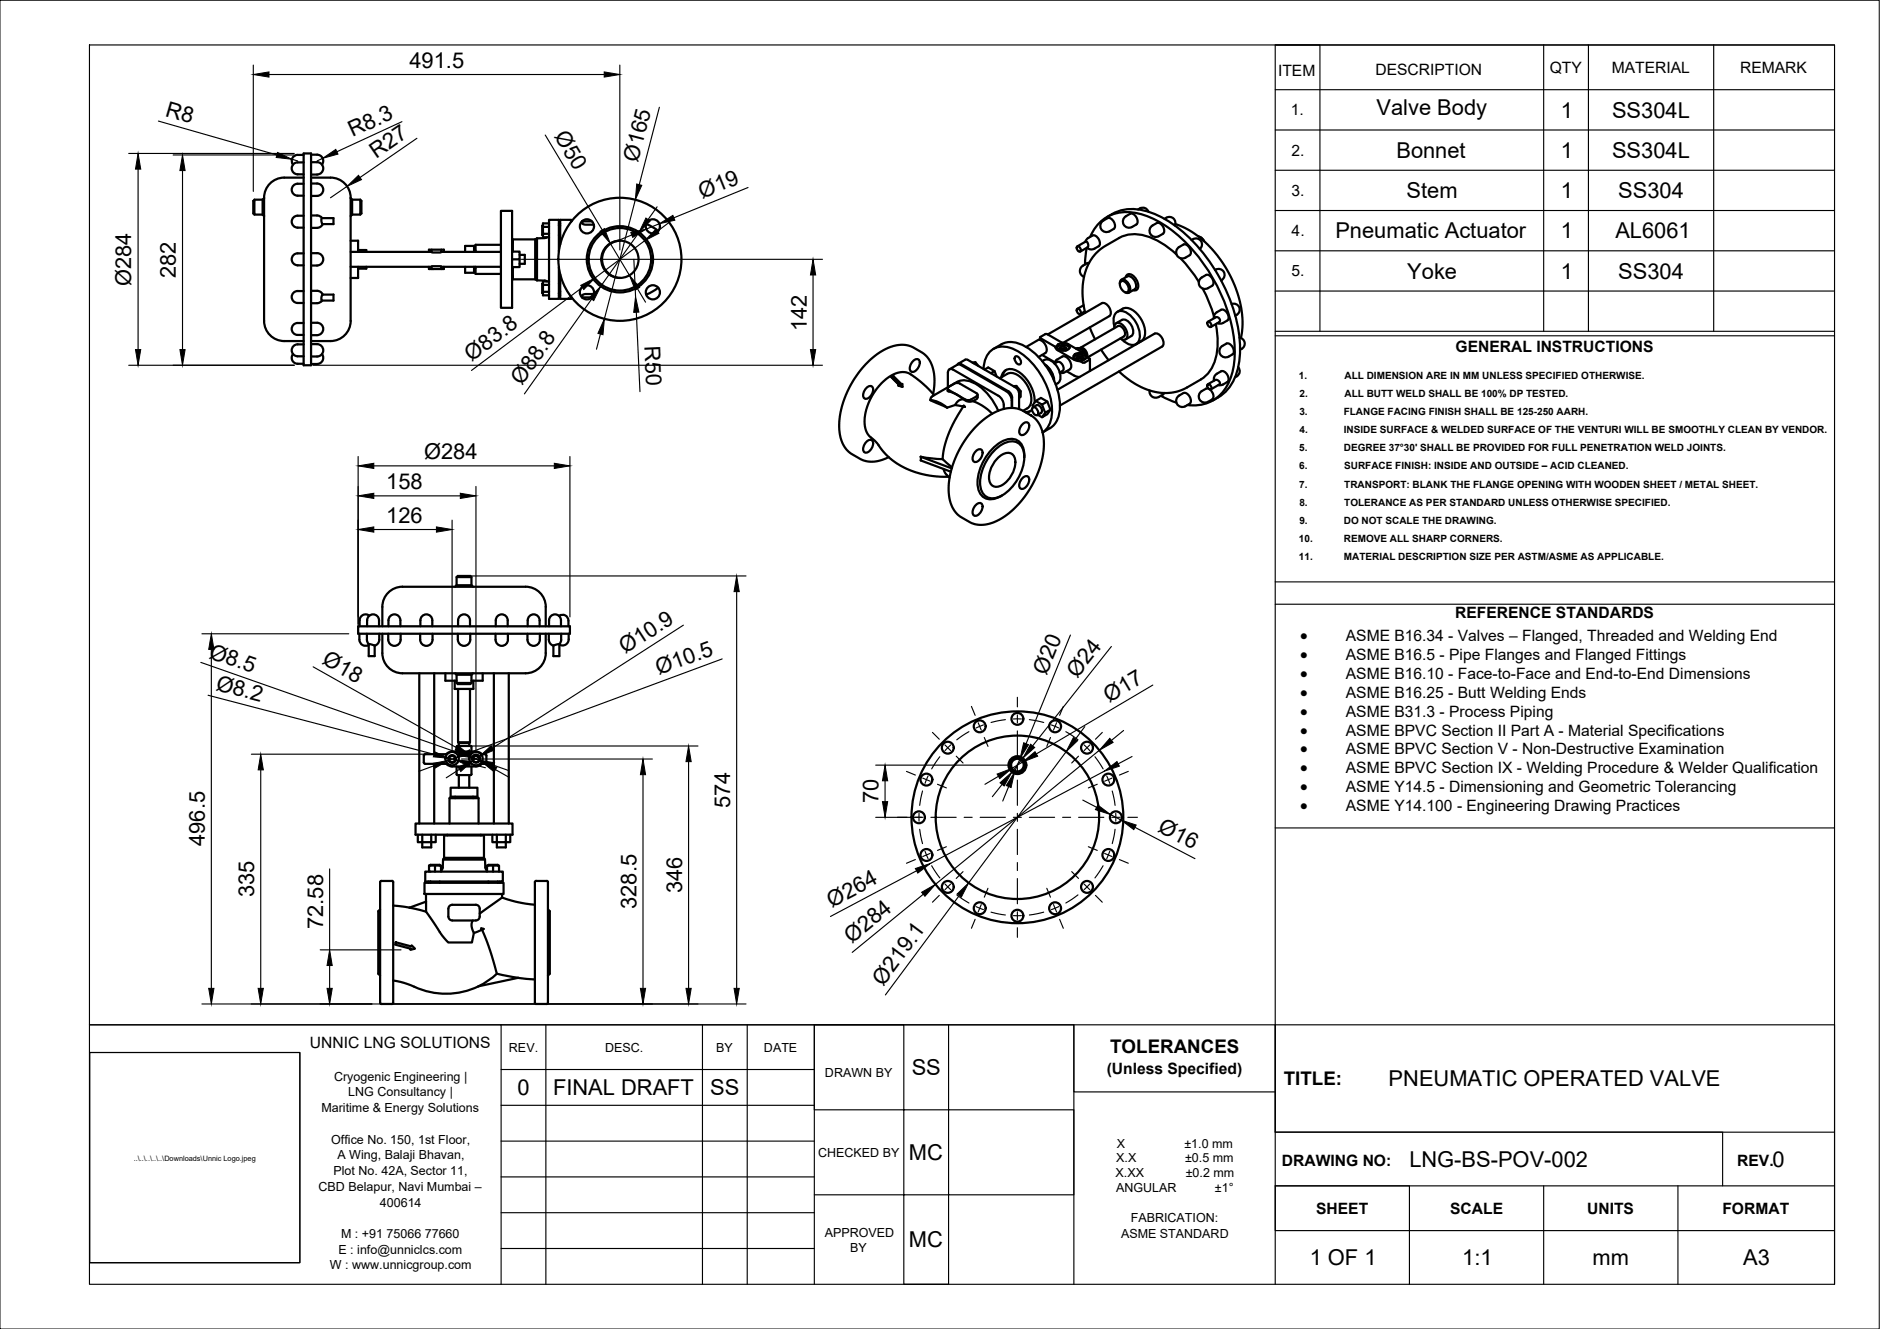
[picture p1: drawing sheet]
<svg xmlns="http://www.w3.org/2000/svg" width="420mm" height="297mm" viewBox="0 0 420 297" stroke-linecap="round" stroke-linejoin="round" font-family="sans-serif">
<!-- layer: Visible -->
<g fill="none" stroke="#000" stroke-width=".5">
<path d="M63.5 39.7h4.4M63.5 39.7a4.9 4.9 0 0 0-4.5 5.8v25.2a4.8 4.8 0 0 0 4.5 5.5h4.4M66.5 36.3h1.4M66.5 36.3a1.34 1.34 0 0 0-1.3 1.3 1.34 1.34 0 0 0 1.3 1.4h1.4M67.9 34.3h1.6v47.3h-1.6zM67.9 34.6a2.31 2.31 0 0 0-2.4 .5 1.34 1.34 0 0 0 0 1.7M69.5 34.6a2.4 2.4 0 0 1 2.4 .4 1.38 1.38 0 0 1 .1 1.8M69.5 36.3l1.4-.1a1.38 1.38 0 0 1 1.3 1.4 1.38 1.38 0 0 1-1.3 1.4h-1.4M69.5 39.7h4.4M73.9 39.7a4.5 4.5 0 0 1 4.5 4.5M56.9 44.9h-.3v2.8h.3M58.7 44.6h-1.8v3.4h1.8"/>
<path d="M58.7 44.6v3.4M58.7 48l.3 .3M59 44.3l-.3 .3M66.5 56.6h1.4M66.5 56.6a1.34 1.34 0 0 0-1.3 1.4 1.34 1.34 0 0 0 1.3 1.3h1.4M67.9 41.1h-1.4a1.34 1.34 0 0 0-1.3 1.3 1.34 1.34 0 0 0 1.3 1.3h1.4M67.9 48.2h-1.4a1.34 1.34 0 0 0-1.3 1.3 1.34 1.34 0 0 0 1.3 1.4h1.4M69.5 41h1.4a1.38 1.38 0 0 1 1.3 1.4 1.38 1.38 0 0 1-1.3 1.4h-1.4M69.5 48.2a2.58 2.58 0 0 1 2.3 .3l.2 .2M69.5 56.6h1.4a1.38 1.38 0 0 1 1.3 1.4 1.38 1.38 0 0 1-1.3 1.3h-1.4M69.5 50.9h1.4M71.9 48.8h2.6v1.3h-2.4l-.3-.7z"/>
<path d="M72.1 50.1a1.38 1.38 0 0 1-1.2 .8M78.4 44.2v27.5M78.4 53.8h1.6v2.5M78.4 44.3l.3 .3M78.4 59.6h18M78.4 56.3h18M78.7 44.6v3.4M78.7 44.6h1.8v3.4h-1.8l-.3 .3M80 59.6v2.5h-1.6M80 55.9h1.9v.4M80.5 44.9h.3v2.8h-.3M81.9 59.6v.4h-1.9"/>
<path d="M95.9 59.6v.5h3.3v-.5M95.9 56.3v-.5h.5v.5M96.4 59.6h2.2M96.4 56.3h2.2M96.4 55.8h2.8v.5M96.4 59.6v.5M98.6 55.8v.5M98.6 59.6v.5M98.6 59.6h13.4M98.6 56.3h13.4M103.9 59.6v1.4h2v-1.4M103.9 56.3v-1.3h2v1.3"/>
<path d="M105.9 60h.4M105.9 56h.4M106.3 59.6v1.6h5.7M112 54.7h-5.7v1.6M112 47.1h2.4v21.7h-2.4zM114.4 56.2h1.7v1.8h-1.7M114.4 54.2h.2M114.6 59.7v2.7h5M116.1 57h1.2v2h-1.2M116.1 58v1.7h-1.7M119.6 53.5v8.9M119.6 53.5h-5v2.7"/>
<path d="M120 53.3v9.4M120 53.3l-.4 .2M121.3 50.4a.61 .61 0 0 0-.1 .9v.4a.63 .63 0 0 0 .1 .8M121.3 52.3h1.4M121.3 50.7h1.4M121.7 53.2l-1.7 .1M122.3 53l-.6 .2M122.7 49.9h-1.4v3.1h1.4M124.9 56.2v-7.1h-2.2v17.7h2.2v-7.1M124.9 50h.3M124.9 50.4h.3M124.9 52.5h.3"/>
<path d="M127.7 49.5v-.4h-2.5v5.5M127.7 49.5h.1M130.1 49.5h.1M132.3 49.5h-2.2v.4l.7 .3h1.9M138.6 53.8a4.2 4.2 0 0 0-4 4.2 4.2 4.2 0 0 0 4 4.1M144.4 50.1l1.4 .6 1.3 .9M240.7 55.1a.68 .68 0 0 1 .7 .4 .68 .68 0 0 1-.1 .8l-.5-.5zM240.8 55.1l1.9-1.1 .3 .1 .2 .7-.1 .4-1.7 1M242.6 54l.1-.2a2.54 2.54 0 0 1 1.5-1.2 1.59 1.59 0 0 1 1.3 2.4 2.05 2.05 0 0 1-2.3 .6l-.3-.2M242.9 55.4l-.4 3.7M243.4 58.8a2.46 2.46 0 0 0-2 1.5 1.38 1.38 0 0 0 .9 1.6M243.7 52.9a8.7 8.7 0 0 1 10.3-5.3 23.6 23.6 0 0 1 12.4 8 37.5 37.5 0 0 1 9.6 22.4 13.3 13.3 0 0 1-3.6 10.5 8.6 8.6 0 0 1-7 2"/>
<path d="M246.6 49.3a1.39 1.39 0 0 0-.5 1.9 1.39 1.39 0 0 0 1.9 .5l.9-.5a1.59 1.59 0 0 0-1.4-2.4l-.9 .5M247.4 48.5a10.3 10.3 0 0 1 10.2-.9 30.9 30.9 0 0 1 14.6 13.9 32.7 32.7 0 0 1 4.9 18.1 11.1 11.1 0 0 1-4.9 9.2M253 50.7a1.38 1.38 0 0 1-1.9-.5 1.38 1.38 0 0 1 .5-1.9l1-.5a1.59 1.59 0 0 1 1.4 2.4l-1 .5M254.3 46.8a1.41 1.41 0 0 1 2.4 .5M257.2 50.7a1.89 1.89 0 0 1 1.9-.9 1.68 1.68 0 0 1 .8 2.4 1.92 1.92 0 0 1-2.5 .4 1.38 1.38 0 0 1-.2-1.9zM260.2 48.9a1.39 1.39 0 0 1 1.8-.2 1.39 1.39 0 0 1 .6 1.7M262.7 50.1l3 1.3 2.9 2.1 2.9 2.9 2.6 3.7 2 4.2 1.2 3.9 .4 3.6-.4 3.8M262.9 56.9a14.6 14.6 0 0 0-10-4.5 11.1 11.1 0 0 0-5.9 2.6 11.9 11.9 0 0 0-5 11.8l.5 3.1M263.8 57.7a29.7 29.7 0 0 1 4.1 5.3M265.9 57a1.59 1.59 0 0 0-1.4-2.3 1.91 1.91 0 0 0-1.6 2 1.38 1.38 0 0 0 2 .9l1-.5M266.3 53.7a1.36 1.36 0 0 1 2 0 1.36 1.36 0 0 1-.2 2M267.8 52.8a1.98 1.98 0 0 1 1.2 1"/>
<path d="M268.3 53l.8 1M65.5 79.1a1.34 1.34 0 0 0-.2 1.4 1.34 1.34 0 0 0 1.2 .8h1.4M66.5 77h1.4M66.5 77a1.34 1.34 0 0 0-1.3 1.3 1.34 1.34 0 0 0 1.3 1.3h1.4M67.9 65.1l-1.4-.1a1.34 1.34 0 0 0-1.3 1.4 1.34 1.34 0 0 0 1.3 1.3h1.4M67.9 72.2h-1.4a1.34 1.34 0 0 0-1.3 1.3 1.34 1.34 0 0 0 1.3 1.4h1.4M69.5 65a2.34 2.34 0 0 1 2.4 .5l.2 .3M69.5 72.1h1.4a1.38 1.38 0 0 1 1.3 1.4 1.38 1.38 0 0 1-1.3 1.4h-1.4M69.5 76.9h1.4a1.38 1.38 0 0 1 1.3 1.4 1.38 1.38 0 0 1-1.3 1.4h-1.4M72 79.1a1.38 1.38 0 0 1 .1 1.5 1.38 1.38 0 0 1-1.2 .8h-1.4M72 67.2l-.2 .2a2.62 2.62 0 0 1-2.3 .4M72 65.9l2.5-.1v1.4h-2.6l-.1-.7z"/>
<path d="M78.4 71.7a4.5 4.5 0 0 1-4.5 4.5h-4.4M114.4 61.7h.2M119.6 62.4l.4 .3M120 62.7h1.7l.6 .2M121.3 63.4a.63 .63 0 0 0-.1 .8v.5a.61 .61 0 0 0 .1 .8M121.3 65.2h1.4M121.3 63.7h1.4M122.7 62.9h-1.4v3.1h1.4M124.9 66h.3M124.9 63.4h.3M124.9 65.5h.3M125.2 61.3v5.5h2.5v-.4"/>
<path d="M127.7 66.5h.1M130.1 66.5h.1M130.1 66.5h2.2M132.7 65.7l-2.2 .1-.4 .2v.5M147.1 64.3l-1.3 .9-1.4 .6M222 78a6.1 6.1 0 0 1 8.2 .1 16.6 16.6 0 0 1 6.6 13.7 5.4 5.4 0 0 1-3.8 4.9M227 79.7a1.18 1.18 0 0 1 1 1.7 1.18 1.18 0 0 1-1-1.7zM232.4 75.4l.1 .6a2.27 2.27 0 0 1 1.3 2.7l-1.7 1.1M232.4 75.8l-3.1 1.8M232.9 79.3l2.9 1.7M234.2 74.8l12.1-7a2 2 0 0 1 1.8 2.6l-10.5 6.2 1.1 .3M236.1 77.8a1.94 1.94 0 0 1 3 0"/>
<path d="M236.3 77.2a1.95 1.95 0 0 1 2.8 .2 1.29 1.29 0 0 1-1.7 1 1.14 1.14 0 0 1-1.3-1zM236.7 78.2l.8-.3 .8 .3M236.8 78.3l-.1-.2a.91 .91 0 0 1 .8-.6 .91 .91 0 0 1 .9 .5l-.3 .4M236.9 78.3l.6-.3 .7 .3M237.3 76.6h.2M238.7 76.9l3.8 2.2 .5 .7M239.9 79.9a1.94 1.94 0 0 1 2.9 0M240 79.3a1.95 1.95 0 0 1 2.8 .3 1.29 1.29 0 0 1-1.7 1 1.14 1.14 0 0 1-1.2-1zM240.5 77.9l.5-.1 .5 .2 .9 1M240.7 69.1a.68 .68 0 0 1 .7 .3 .68 .68 0 0 1-.1 .8l-.5-.4zM241.3 77.9a1.17 1.17 0 0 1 1.6 .9l.2 1.1M241.4 77.9a1.42 1.42 0 0 1 1.4 1.4"/>
<path d="M242.2 68.2l-1.4 .8M242.4 69.6l-1 .6M243.5 73.2l1.2 2.6M246.1 78.1l1.7 2.4M249 73.4a1.01 1.01 0 0 1 .7-1.3 1.01 1.01 0 0 1 1.2 .6 2.44 2.44 0 0 1 .7 3.1 1.05 1.05 0 0 1-1.2-.1M249.1 72.9a2.75 2.75 0 0 1 .6-3.2 2.86 2.86 0 0 1 3.2 1.1 5.6 5.6 0 0 1 1.6 5.3 1.72 1.72 0 0 1-2.6 .6l-1.2-.8M249.5 72.2l1.3-.7a2.32 2.32 0 0 1 2.4 2.2 1.28 1.28 0 0 1-.4 1.4l-1.3 .8M249.8 72.9l-8.4 4.9M249.8 72.9a1.55 1.55 0 0 1 1.4 2.3l-8.1 4.7 .5 .4-1.3 .8-2.2-.7-3.7-2.1-.6-.9-3.4-2 1.5-.8 3.4 2M250.3 63.4a.8 .8 0 0 1 .5-.9 .8 .8 0 0 1 1 .4 1.92 1.92 0 0 1 .5 2.5l-.6 .1-.3-.2M250.5 62.9a1.22 1.22 0 0 1 1.6 1 .86 .86 0 0 1 .2 .9 .86 .86 0 0 1-.7 .6 1.83 1.83 0 0 1-1.1-2.5zM250.6 62.9a1.46 1.46 0 0 1 1.8 1.5 .78 .78 0 0 1-.4 .9"/>
<path d="M250.6 62.5l1.3-.7a2 2 0 0 1 1.9 2.6l-1.5 1M250.9 69l-1.2 .7M250.9 69a2.82 2.82 0 0 1 3.2 1.1 5.6 5.6 0 0 1 1.6 5.4l-.6 .7-1.2 .7M251.6 62a.98 .98 0 0 1 .8-.8 .98 .98 0 0 1 1 .6l.8 1.1a1.27 1.27 0 0 1-.6 2h-.3M268.3 62.3l1.2-.8a1.59 1.59 0 0 1 1.4 2.4 1.91 1.91 0 0 1-2.5 .3 1.38 1.38 0 0 1-.1-1.9zM268.8 64.5a29.7 29.7 0 0 1 2.5 6.2M269.9 72a.68 .68 0 0 1 .7 .3 .68 .68 0 0 1-.1 .8l-.6-.4zM269.9 71.9l1.8-1h.5a.63 .63 0 0 1 .2 1.1l-1.8 1.1M271.5 60.4a1.34 1.34 0 0 1 2 .4 1.34 1.34 0 0 1-.6 1.9M271.7 72.4a14.1 14.1 0 0 1-1.3 10.5 11.4 11.4 0 0 1-5.1 3.7 11.9 11.9 0 0 1-12.7-1.5l-2.5-2.1M272.9 69.2a1.94 1.94 0 0 0-1.6 1.9M272.9 69.2a1.59 1.59 0 0 1 1.4 2.4 2.15 2.15 0 0 1-2.2 .6"/>
<path d="M274.1 76.8a1.86 1.86 0 0 0-1.6 2 1.38 1.38 0 0 0 2.1 .9M274.1 76.8a1.59 1.59 0 0 1 1.4 2.4l-.9 .5M275.2 68a1.36 1.36 0 0 1 1.8 .8 1.36 1.36 0 0 1-.9 1.8M277 75.5a1.38 1.38 0 0 1 1.2 1.3 1.38 1.38 0 0 1-1.1 1.4M193.7 98.7a.82 .82 0 0 1 1.4 0 2.06 2.06 0 0 1-1.7 2.5 1.37 1.37 0 0 1 0-2.1zM193.7 86.7a.82 .82 0 0 1 1.4 0 2.06 2.06 0 0 1-1.7 2.4 1.37 1.37 0 0 1 0-2.1zM199.2 84.2l1.7 1.8M199.2 84.2l.5-.1 1.8 1.8 .2-.1v.6l-.9-.3 .2-.1zM200.8 86.1l.9 .3M204.1 80.7a.82 .82 0 0 1 1.4 0 2.06 2.06 0 0 1-1.7 2.4 1.37 1.37 0 0 1 0-2.1zM207.9 89.4l1.6 .4 2.2 1.3M208.5 88l.3-3.4-.1-1.7-.4-1.3-.7-1.3-.7-.9-2.7-1.7a7.3 7.3 0 0 0-7.5 1l-.2 .1a21.1 21.1 0 0 0-8.9 17.4 6.5 6.5 0 0 0 2.9 5.3l1.7 1a6.7 6.7 0 0 0 6.4-.3"/>
<path d="M208.8 88.3a15.9 15.9 0 0 0-6.4-5.1h-1.2l-.9 .2-2.3 1.4-2.3 2.4-1 1.5-.7 1.6-.7 3-.1 1.2 .2 1.4 .7 1.4 2.1 1.9a17.2 17.2 0 0 0 14.2 7.4h1.6M211.8 86.8v.5l.2 .2a7.4 7.4 0 0 1 3.3 1.7M211.8 83.3v3.3M211.9 83.3a.72 .72 0 0 1 .3-.8 .72 .72 0 0 1 .8 .1l10.1 5.9M212.2 82.5l1.8-1h.5l10.4 6a3.4 3.4 0 0 1 1.2 3.7M213.3 85.7l-1.4 .9v.4l4.2 2.4a2.47 2.47 0 0 0 2.1-.8l.3-.4-.3-.3-3.7-2.2M213.3 85.7l.6-.1 .6 .1M213.5 90.5l-1.8 .6M213.8 85.4a4.6 4.6 0 0 1 4.9 .8 13.3 13.3 0 0 1 4.4 5.6M213.8 85.4l-5.4 3.1-.5 .8a1.44 1.44 0 0 0 1.2 .7l2.6 1.1M214 81.5a.49 .49 0 0 1 .8-.2l10.6 6.2 .5 .4 .3 1M214.2 81.3l1.5-.9h.4l10.8 6.2 .5 .4 .3 .7 .1 3.7"/>
<path d="M217.3 81h.7l.7 .8M218 81l-.4 .2M218.2 95.3a11 11 0 0 1 8.7-4.1l1.2 .4 2.3 1.2a7.6 7.6 0 0 1 2.9 7.6l-.6 2.9-1 3.1-1.6 2.9-1.9 2.7a12.6 12.6 0 0 1-9.2 5.3l-1.8-.4-2.3-1.2a7.2 7.2 0 0 1-2.9-7l.6-3.5 1.2-3.4 1.7-3.2zM218.5 88.2l-.1 .9-.9 .6M219.8 82.5a4.8 4.8 0 0 1 3.2-4.9 8.2 8.2 0 0 1 7.1 2.9 16.1 16.1 0 0 1 4.9 12.7 4.9 4.9 0 0 1-2 3.4M220 82.6l.9-.5 1.4 .8-.8 .5M221.7 92.5l-1-1-1.6-1.1a2.87 2.87 0 0 0-2.6-.6l-1.2-.6-.4 .1-.8 .3-.6 .9 1.8 .4 .1-.2 .3 .2h-.4l-.1 .1-1.9 3.1-1 2.1-1.1 3.1-.5 3.3M222.3 82.9l.4 1.3M223.2 88.5a2.87 2.87 0 0 1 1.1 2.9M223.4 84.5l1.7-.9a3 3 0 0 1 3.4 1.1 6 6 0 0 1 1.8 5.8l-.7 .8-1 .5M223.8 84.3a2.16 2.16 0 0 1 3.5-1.4 8.2 8.2 0 0 1 3.9 7.1M224.9 82.7l-.7 .7-.2 .8"/>
<path d="M226.2 88.9v2.3M226.5 86.3h.7l.9 1.1v1.3l-.3 .2M227.2 86.3l-.4 .2M228.1 87.4l-.4 .3M228.5 94.8a.82 .82 0 0 1 1.5 0 2.06 2.06 0 0 1-1.8 2.4 1.37 1.37 0 0 1 0-2zM230.2 91.9l-1.1 .2M230.6 91.5l-.5 .5-.8 .2M230.8 91l.9-.4a1.16 1.16 0 0 1 1 1.7l-.9 .5M230.8 91a1.16 1.16 0 0 1 1 1.8 1.16 1.16 0 0 1-1-1.8zM231.5 89.6l1.4 .8 1.2-.6-1.5-.9-1.1 .7-.7 1 .1 .4M231.9 92.7l1 .6M232.9 80.7a1.84 1.84 0 0 1 2.7 .4 3.8 3.8 0 0 1 1.1 4.3l-.8 .5"/>
<path d="M233.5 81.4a4.7 4.7 0 0 1 2.1 3.7M233.6 81.6l1.3 1.5 .6 1.8M234.1 89.8l.7 1.8-1.2 .7-.7-1.9M234.8 91.6l-.7 1-1.2 .7 .7-1M235.7 81.3l.6-.4a1.35 1.35 0 0 1 1.2 2l-.7 .4M235.8 81.2l.2-.7 1.4-.8a1.98 1.98 0 0 1 1.9 2.6l-1.6 1-.7-.1M236.3 87.1l21.7-12.5a2 2 0 0 1 1.9 2.6l-23 13.4M238.4 83l2 1.1 .9 .2M240.5 80.3l.9-.3 .8 .3M240.6 80.5l.5-.3a.79 .79 0 0 1 .9 .3l.3-.4a1.04 1.04 0 0 0-1.8 0l.2 .4M243.6 80.3v2.6M256.9 87.3a1.39 1.39 0 0 0 .6 1.3 1.39 1.39 0 0 0 1.5 .1l.9-.5 .3-.4"/>
<path d="M259.4 88.4l3.5 1.6M265.9 90.2a1.59 1.59 0 0 0-1.4-2.3 1.91 1.91 0 0 0-1.6 2 1.38 1.38 0 0 0 2 .9l1-.5M268.6 87.4a1.38 1.38 0 0 0-.5 1.9 1.38 1.38 0 0 0 1.9 .5M269.9 85.9a.68 .68 0 0 1 .7 .4 .68 .68 0 0 1-.1 .8l-.6-.4zM269.9 85.9l1.7-1 .8 .3a.49 .49 0 0 1 .1 .7l-1.9 1.1M270.1 86.9h-.6l-.9 .5M270.4 87.1a1.58 1.58 0 0 1 .5 2.2l-.9 .5M272.2 88.8l-1.1 .7M272.9 83a2.05 2.05 0 0 0-1.6 1.7v.4M272.9 83a1.59 1.59 0 0 1 1.4 2.4 2.57 2.57 0 0 1-1.7 .7h-.3M276.4 84.1l-.4 .2M276.7 82.1a1.34 1.34 0 0 1-.3 2"/>
<path d="M205.8 102.1v.8l6.7 2.5M205.8 102.1l6.9 2.6M205.8 102.1l4.9 .5 2.1 1.9M210.9 104.8l.4 1 .9 1M218.1 112.8a.82 .82 0 0 1 1.4 0 2.06 2.06 0 0 1-1.7 2.5 1.37 1.37 0 0 1 0-2.1zM218.1 100.8a.82 .82 0 0 1 1.4 0 2.06 2.06 0 0 1-1.7 2.5 1.37 1.37 0 0 1 0-2.1zM222.4 100.5a4.8 4.8 0 0 1 4.8-1.7 3.7 3.7 0 0 1 1.7 4.3 10.6 10.6 0 0 1-5.8 8 2.75 2.75 0 0 1-4-2.3 10.3 10.3 0 0 1 3.3-8.3zM222.8 102.5a2.64 2.64 0 0 1 3.5-.9 3.6 3.6 0 0 1 .1 3.9 5.3 5.3 0 0 1-3.7 3.3 2.02 2.02 0 0 1-1.6-2.8 6.8 6.8 0 0 1 1.7-3.5zM228.5 106.8a.82 .82 0 0 1 1.5 0 2.06 2.06 0 0 1-1.8 2.5 1.37 1.37 0 0 1 0-2.1zM228.9 102.2a3.7 3.7 0 0 0-2.1-4 5.7 5.7 0 0 0-5.3 2.4 10.3 10.3 0 0 0-2.8 9 2.84 2.84 0 0 0 4.1 1.7l1.2-.6M80 140h47.4v1.6h-47.4zM80.4 138.6v1.4"/>
<path d="M82 138.6v1.4M82.1 138.6a1.33 1.33 0 0 1 1.3-1.3 1.33 1.33 0 0 1 1.3 1.3M82.5 137.6a1.33 1.33 0 0 0-1.4-.2 1.33 1.33 0 0 0-.7 1.2M84.7 138.6v1.4M85.4 140v-4.4a4.9 4.9 0 0 1 5.8-4.5h25.3a4.8 4.8 0 0 1 5.5 4.5v4.4M86.8 138.6v1.4M86.8 138.6a1.33 1.33 0 0 1 1.4-1.3 1.33 1.33 0 0 1 1.3 1.3M89.5 138.6v1.4M93.9 138.6v1.4M94 138.6a1.33 1.33 0 0 1 1.3-1.3 1.33 1.33 0 0 1 1.3 1.3M96.6 138.6v1.4M102 130.8v-1.8h3.4v1.8"/>
<path d="M102 130.8h3.4M102 130.8l-.3 .3M102.3 129v-.3h2.8v.3M102.4 138.6v1.4M102.4 138.6a1.33 1.33 0 0 1 1.3-1.3 1.33 1.33 0 0 1 1.3 1.3M105 138.6v1.4M105.4 130.8l.3 .3M110.8 138.6v1.4M110.8 138.6a1.33 1.33 0 0 1 1.3-1.3 1.33 1.33 0 0 1 1.4 1.3M113.5 138.6v1.4M117.9 138.6v1.4M117.9 138.6a1.33 1.33 0 0 1 1.4-1.3 1.33 1.33 0 0 1 1.3 1.3"/>
<path d="M120.6 138.6v1.4M122.7 138.6v1.4M122.7 138.6a1.33 1.33 0 0 1 1.3-1.3 1.33 1.33 0 0 1 1.4 1.3M124.9 137.7a1.33 1.33 0 0 1 1.4-.2 1.33 1.33 0 0 1 .7 1.2v1.3M125.4 138.6v1.4M80.3 141.6a2.49 2.49 0 0 0 .4 2.3 1.38 1.38 0 0 0 1.7 .3M82 141.6a2.86 2.86 0 0 0 .2 2.1l.2 .3M82.4 144l1.3 .3M82.4 144v2.6h1.3v-2.3M84.8 141.6a2.46 2.46 0 0 1-.4 2.3l-.7 .4M85.4 141.6v4.4a4.9 4.9 0 0 0 5.8 4.5h25.3a4.8 4.8 0 0 0 5.5-4.5v-4.4M86.8 141.6v1.4a1.38 1.38 0 0 0 1.4 1.4 1.38 1.38 0 0 0 1.3-1.4v-1.4"/>
<path d="M93.7 150.5v33.6M93.9 141.6v1.4a1.38 1.38 0 0 0 1.4 1.4 1.38 1.38 0 0 0 1.4-1.4v-1.4M97 150.5v18.1M99.5 150.5v1.6h2.5M101.6 152.1v1.9h4.2v-1.9M101.7 150.5l.3 .3v1.9h3.4v-1.9M102 150.8h3.4M102.3 152.7v.2h2.8v-.2M102.3 141.6v1.4M102.4 154v11.9l.1 .2M105 154v11.9M105.1 141.6v1.4a1.38 1.38 0 0 1-1.4 1.4 1.38 1.38 0 0 1-1.4-1.4"/>
<path d="M105.7 150.5l-.3 .3M107.9 150.5v1.6h-2.5M110.4 150.5v33.6M110.7 141.6l.1 1.4a1.38 1.38 0 0 0 1.3 1.4 1.38 1.38 0 0 0 1.4-1.4v-1.4M113.7 150.5v33.6M117.9 141.6v1.4a1.38 1.38 0 0 0 1.4 1.4 1.38 1.38 0 0 0 1.3-1.4v-1.4M122.7 141.6a2.49 2.49 0 0 0 .4 2.3l.6 .4M123.7 144.3l1.3-.3v2.6h-1.3zM125.4 141.6a2.81 2.81 0 0 1-.2 2.1l-.2 .3M127.1 141.6a2.16 2.16 0 0 1-.7 2.5 1.38 1.38 0 0 1-1.4 0M97 170.7v13.4M99.9 168.5l.5-.4 .6-.1h5.7l1 .5 1 .2v1.7l-.2 .3-.8 .1-.7 .4-.6 .1h-5.4l-.6-.1-.5-.4"/>
<path d="M99.9 168.5l-4.9 .1-.3 .3v1.5l.2 .3 5 .1M100.7 176.1h6v2h-6zM101.7 178.1v.3M102 166.9v1.1M102 171.3v1.8M102.1 173.1l.1 .1M102.2 166.7h3l.2 .2v1.1M102.2 173.2h3M102.2 166.7l-.1 .2M102.4 165.9h2.6M102.5 166.1h2.4M102.5 166.1v.6"/>
<path d="M102.5 173.2v2.9M104.9 173.2v2.9M105 165.9l-.1 .2v.6M105.4 171.3v1.8M105.4 173.1l-.2 .1M105.7 178.1v.3M85 197.1v27.1M85 197.1l.2-.2h2.4a1.66 1.66 0 0 1 .3 1.6v24.9a.86 .86 0 0 1-.3 1h-2.4l-.2-.3M92.9 184.1h21.6v2.5h-21.6zM93.4 186.6v1.6h1v-1.6M94.9 197.3h17.6v2.5h-17.6zM95 194.8h17.4v2.2h-17.4z"/>
<path d="M95.2 199.8v4M95.7 197v.3M95.9 194.8v-1.3h2.7v1.3M96.2 193.5v-.2h2.1v.2M96.2 197v.3M96.4 186.6v1.6h-2v1.2h2v-1.2h1v-1.6M97.2 193.5v1.3M98.3 197v.3M99 193.8l-.4 .8M99 192.1h9.4M99 192.1v1.8M99.3 191.7h8.9"/>
<path d="M99.3 191.7v-5h8.9v5M99.3 191.7l-.3 .4M100 186.6v.1M100.5 184.1v-5.7h6.5v5.7M107.5 186.6v.1M108.2 191.7l.2 .4M108.4 192.1l.1 1.8M108.5 193.8l.4 .8M108.8 194.8v-1.3h2.7v1.3M109.1 193.5v-.2h2.1v.2M109.1 197v.3M110 186.6v1.6h1v-1.6"/>
<path d="M110.2 193.5v1.3M111.2 197v.3M111.7 197v.3M112.2 199.8v.8l1 .4 3.1 .8 3.2 .4M113 186.6v1.6h-2v1.2h2v-1.2h1v-1.6M119.6 197l2.6-.1a1.66 1.66 0 0 1 .3 1.6v24.9a.85 .85 0 0 1-.3 1h-2.4a1.57 1.57 0 0 1-.3-1.6zM85 203.2l-.5 .5v13.9l.5 .4M87.9 202.4l3.6 .5M87.9 219.1l3.2 .8a17.9 17.9 0 0 0 13.6 1.4l2.3-.9M88.4 210.6l3.5 .9 .1-.2 .7 .7-1 .3 .1-.2-3.5-1zM91.5 202.9l3.7 .9 3.6 5.2 1.4 1.6h5.3l.4-2M95.2 201.5l-3.7 1.4"/>
<path d="M100.2 203.1v1.8M100.2 204.9a.89 .89 0 0 0 .9 .8h5.2a.89 .89 0 0 0 .9-.8M101.1 202.2h5.2M101.1 202.2a.87 .87 0 0 0-.9 .9M105.7 205.7l-.3 1 .2 1.1a.55 .55 0 0 0 .3 .6 .55 .55 0 0 0 .7-.1l1.1-.5-.1-.3 .5 .1-.4 .2 1.8 4.5 1.5 5.3M106.3 202.2a.87 .87 0 0 1 .9 .9v1.8M112.2 200.6l-5 3.6M115.8 218.6l3.7 .3M122.5 203.2l.4 .5v13.9l-.4 .4M106.9 220.4l2.5-1.4 1.6-1.4 4.8 .9z"/>
<circle cx="131.2" cy="50.6" r="1.58"/>
<circle cx="138.5" cy="58" r="4.2"/>
<circle cx="138.5" cy="58" r="7.4"/>
<circle cx="138.5" cy="58" r="13.8"/>
<circle cx="138.5" cy="58" r="7"/>
<circle cx="145.9" cy="50.6" r="1.58"/>
<circle cx="131.2" cy="65.3" r="1.58"/>
<circle cx="145.9" cy="65.3" r="1.58"/>
<circle cx="101" cy="169.6" r=".87"/>
<circle cx="101" cy="169.6" r=".68"/>
<circle cx="101" cy="169.6" r="1.5"/>
<circle cx="106.4" cy="169.6" r=".9"/>
<circle cx="106.4" cy="169.6" r=".7"/>
<circle cx="106.4" cy="169.6" r="1.5"/>
<circle cx="207" cy="174.2" r="1.33"/>
<circle cx="211.8" cy="167.1" r="1.33"/>
<circle cx="219" cy="162.3" r="1.33"/>
<circle cx="227.4" cy="171" r="2"/>
<circle cx="227.4" cy="160.7" r="1.33"/>
<circle cx="227.4" cy="171" r="1.41"/>
<circle cx="227.4" cy="171" r="1.67"/>
<circle cx="235.8" cy="162.3" r="1.33"/>
<circle cx="242.9" cy="167.1" r="1.33"/>
<circle cx="247.7" cy="174.2" r="1.33"/>
<circle cx="205.4" cy="182.7" r="1.33"/>
<circle cx="207" cy="191.1" r="1.33"/>
<circle cx="211.8" cy="198.2" r="1.33"/>
<circle cx="227.4" cy="182.7" r="18.3"/>
<circle cx="227.4" cy="182.7" r="23.7"/>
<circle cx="242.9" cy="198.2" r="1.33"/>
<circle cx="247.7" cy="191.1" r="1.33"/>
<circle cx="249.4" cy="182.7" r="1.33"/>
<circle cx="219" cy="203" r="1.33"/>
<circle cx="227.4" cy="204.7" r="1.33"/>
<circle cx="235.8" cy="203" r="1.33"/>
</g>
<!-- layer: FD_Dimensions -->
<g fill="none" stroke="#000" stroke-width=".25">
<path d="M56.6 14.5v28.3M60.1 16.7h74.9M138.5 14.5v41.4M28.8 34.3h37M30.9 37.8v40.3M35.4 27.1l26.5 7.5M38.7 34.6h27.1M40.8 38.1v40M65.2 35.6l1.3 .4M72.1 35.4l-1.2 .6M89.8 27.2l-14.5 6.7M93.2 30.9l-12.7 8.8"/>
<path d="M121.9 30.2l12.7 21.2M147.4 24l-4.5 17.3M77.6 41.7l-3.7 2.5M116.5 58h67.3M136.4 54.4l4.3 7.1M141.2 52.5l-3.3 1.3M141.7 58l.3 8.3M142 44.7l-6.9 26.6M142.8 51.9l-8.6 12.1M144.1 53.8l-11.2 8.4M146.9 46.2l-2.1 2.9M147.4 50l-3 1.2"/>
<path d="M149.7 49.6l-2.8 2.1M167.2 41.9l-16.6 6.8M130.1 64.2l-24.7 18.6M132.2 66.9l-15 21.1M134.2 74.7l-.9 3.3M142.2 69.8l.8 17.7M142.5 64.5l1.8 3M181.7 61.5v16.6M28.8 81.6h37M70 81.6h113.8M80 102v37.5M83.5 104.1h40.4"/>
<path d="M83.5 110.8h19.4M83.5 118.3h14M101 116.3v51.3M106.4 108.7v58.9M127.4 102v35.9M104.4 128.7h62.3M152.7 139.7l-42.6 27.5M164.6 132.2v88.7M44.9 148l57.5 20.3M45.1 141.7h32.8M46.5 155.4l50.5 13.2M47.2 145.1v75.8"/>
<path d="M70 149l32 18.1M161.4 147.3l-56.3 20.8M239.2 141.9l-9.9 24.3M248.4 144.5l-17.6 22.2M257.6 153.1l-26 15.4M56.2 168.6h38.7M58.3 172.1v48.8M96.9 171.2l-3.2 1.2M100.4 169.5l1.3 .3M101.9 169.4l-1.7 .6M102.7 172l-3 1.8M103.1 169.6h42.7"/>
<path d="M104.3 166.7h51.7M105.1 168.8l2.6 1.5M105.1 170.7l3.4 .9M105.7 169.4l1.3 .5M107.1 169.1l-1.5 1M110.3 171l3.3 1.2M110.7 172l3.1 1.7M143.7 173.2v47.7M153.9 170.2v50.7M195.7 171h29.6M197.8 174.5v4.7M223.1 173.5l-3 1.8"/>
<path d="M224 175.3l-2.2 2.8M225.4 175.8l-1.3 3.2M228 169.5l-1.3 3.1M228.6 170.3l-2.4 1.4M228.6 169.4l-2.5 3.2M238.3 168l-21.8 29.3M242 178.8l3.1 1.6M242.4 162.4l-2.1 2.8M245.7 167.7l-36.6 30M246.8 172.4l-38.9 20.6M251.1 163.3l-2.7 2.2M253 169.1l-3.1 1.6"/>
<path d="M73.7 194.2v18.1M195.7 182.7h10.3M204.9 194.6l-19.3 10.2M206.3 199.9l-15.8 13M248.2 182.1l2.3 1.2M253.7 184.9l13.4 7M71.6 212.3h18M73.7 215.8v5.1M214.4 200.1l-16.5 22.3M45.1 224.4h40.4M87.3 224.4h79.4"/>
</g>
<g fill="#000" stroke="#000" stroke-width=".22">
<path d="M56.6 16.7l3.5-.6v1.1zM135 16.1l3.5 .6-3.5 .5zM30.9 34.3l.6 3.5h-1.2zM40.8 34.6l.6 3.5h-1.2zM62 34.1l3.2 1.5-3.5-.4zM72.1 35.4l2.9-2 .5 1zM77.6 41.7l2.5-2.5 .7 .9zM134.1 51.7l1-.6 1.3 3.3zM141 52l3.4-.8-3 1.9zM142.3 41.1l1.1 .3-1.4 3.3zM144.4 48.7l.9 .7-2.5 2.5zM146.6 51.2l.7 1-3.2 1.6z"/>
<path d="M147.4 50l3-1.9 .4 1.1zM30.3 78.1h1.2l-.6 3.5zM40.2 78.1h1.2l-.6 3.5zM129.8 63.8l3.1-1.6-2.4 2.5zM134.2 64l-1.5 3.2-.9-.7zM135.1 71.3l-.3 3.5-1.2-.3zM142 66.3l.8 3.5h-1.2zM140.7 61.5l2.3 2.7-1 .6zM181.1 78.1h1.2l-.6 3.5zM181.7 58l.6 3.5h-1.2zM80 104.1l3.5-.6v1.2zM80 110.8l3.5-.6v1.2z"/>
<path d="M80 118.3l3.5-.5v1.1zM97.5 117.8l3.5 .5-3.5 .6zM102.9 110.2l3.5 .6-3.5 .6zM123.9 103.5l3.5 .6-3.5 .6zM164.6 128.7l.6 3.5h-1.1zM47.2 141.7l.6 3.4h-1.2zM58.3 168.6l.6 3.5h-1.2zM96.7 170.6l3.5-.6-3.1 1.7zM97.1 168l3.3 1.5-3.6-.3zM102.3 166.6l2.8 2.2-3.4-1.2zM102.4 171.5l3.2-1.4-2.6 2.3zM102.6 167.7l3.1 1.7-3.5-.6z"/>
<path d="M101.9 169.4l3-1.8 .4 1.1zM101.7 169.8l3.5 .3-.3 1.2zM107.1 169.1l2.7-2.4 .6 1zM107 169.9l3.5 .6-.3 1.1zM107.7 170.3l3.3 1.2-.6 1zM143.7 169.6l.6 3.6h-1.2zM153.9 166.7l.6 3.5h-1.2zM197.2 179.2h1.2l-.6 3.5zM197.8 171l.6 3.5h-1.2zM222.8 173l3.4-1.3-2.8 2.3zM223.5 175l2.6-2.4-1.7 3.1zM226.7 172.6l-.7 3.4-1.1-.4z"/>
<path d="M228.8 166l1.1 .5-1.9 3zM230.3 166.3l.9 .8-2.6 2.3zM228.6 170.3l2.7-2.3 .6 1zM239.9 164.9l.9 .7-2.5 2.4zM245.4 179.9l2.8 2.2-3.4-1.1zM248 165l.8 .9-3.1 1.8zM246.8 172.4l2.8-2.2 .6 1zM204.6 194.1l3.3-1.1-2.8 2.1zM206 199.4l3.1-1.7-2.4 2.6zM213.9 199.8l2.6-2.5-1.6 3.2zM250.5 183.3l3.4 1.1-.5 1zM73.7 212.3l.6 3.5h-1.2z"/>
<path d="M46.6 220.9h1.2l-.6 3.5zM57.7 220.9h1.2l-.6 3.5zM73.1 220.9h1.2l-.6 3.5zM143.1 220.9h1.2l-.6 3.5zM153.3 220.9h1.2l-.6 3.5zM164.1 220.9h1.1l-.6 3.5z"/>
</g>
<!-- layer: Smart Centers -->
<g fill="none" stroke="#000" stroke-width=".25">
<path d="M217.1 157.9l.8 2M227.4 155.8v2.2M227.4 159.8v1.8M237.6 157.9l-.8 2M202.6 172.4l2 .8M206.2 176.8l-.7 3.2M206.2 173.9l1.7 .7M207.4 173.4l-.7 1.7M208.4 163.7l1.5 1.5M209.5 175.3l2 .8M210 169.1l-1.8 2.7M211.2 166.5l1.2 1.3"/>
<path d="M212.5 166.5l-1.3 1.3M213.7 169l1.5 1.5M216.5 163.5l-2.7 1.9M218.6 161.5l.7 1.7M219.8 162l-1.7 .7M220 164.8l.8 2M224.7 160.8l-3.2 .7M226.5 160.7h1.8M227.4 163.4v5.6M227.4 170.8v1.8M227.4 174.4v5.6M230 160.8l3.3 .7"/>
<path d="M234.8 164.8l-.9 2M235 162l1.6 .7M236.1 161.5l-.7 1.7M238.2 163.5l2.7 1.9M241 169l-1.5 1.5M242.3 166.5l1.3 1.3M243.6 166.5l-1.3 1.3M244.7 169.1l1.8 2.7M245.2 175.3l-2 .8M246.3 163.7l-1.5 1.5M247.3 173.4l.7 1.7M248.5 173.9l-1.6 .7"/>
<path d="M248.6 176.8l.6 3.2M252.2 172.4l-2 .8M200.5 182.7h2.2M204.5 182.7h1.8M204.6 192.1l-2 .8M205.4 181.8v1.8M205.5 185.4l.7 3.2M206.7 190.3l.7 1.6M207.9 190.8l-1.7 .6M208 182.7h5.7M208.2 193.5l1.8 2.7M211.2 197.6l1.3 1.2"/>
<path d="M211.5 189.2l-2 .9M212.4 197.6l-1.2 1.3M215.2 194.8l-1.5 1.5M215.5 182.7h1.8M219.1 182.7h5.6M220.8 198.5l-.8 2M226.5 182.7h1.8M227.4 181.8v1.8M227.4 185.4v5.6M227.4 192.8v1.8M227.4 196.4v5.6M230 182.7h5.7"/>
<path d="M233.9 198.5l.9 2M237.5 182.7h1.8M239.5 194.8l1.5 1.5M241.1 182.7h5.6M242.3 197.6l1.3 1.3M243.2 189.2l2 .9M243.6 197.6l-1.3 1.2M246.5 193.5l-1.8 2.7M246.9 190.8l1.6 .6M248 190.3l-.7 1.6M248.5 182.7h1.8M249.2 185.4l-.6 3.2"/>
<path d="M249.4 181.8v1.8M250.2 192.1l2 .8M252.1 182.7h2.1M209.9 200.1l-1.5 1.6M213.8 200l2.7 1.8M217.9 205.5l-.8 2M218.1 202.6l1.7 .7M219.3 202.2l-.7 1.6M221.5 203.9l3.2 .6M226.5 204.6h1.8M227.4 203.8v1.8M227.4 207.4v2.1"/>
<path d="M233.3 203.9l-3.3 .6M235.4 202.2l.7 1.6M236.6 202.6l-1.6 .7M236.8 205.5l.8 2M240.9 200l-2.7 1.8M244.8 200.1l1.5 1.6"/>
</g>
<!-- layer: 0 -->
<path d="M0 .1h420v296.9h-420z" fill="none" stroke="#000" stroke-width=".22"/>
<g fill="none" stroke="#000" stroke-width=".25">
<path d="M20 10.1h390v276.9h-390zM285 10.1h10v63.9M285 10.1h125M285 10.1v219M345 10.1v63.9M355 10.1v63.9M383 10.1v63.9M285 20.1h125M285 29.1h125M285 38.1h125M285 47h125M285 56.1h125"/>
<path d="M285 65.1h125M285 74h125M285 75.1h125M285 130.1h125M285 135.1h125M285 185h125M20 235.2h47v47h-47zM112 229.1h70M112 239h70M122 229.1v57.9M157 229.1v57.9M167 229.1v57.9"/>
<path d="M212 229.1v57.9h-10v-57.9h-20v18.9h58v19h-58M240 229.1v14.9h45M112 247h70M112 255h70M285 253h100v12M410 253h-125v-23.9v57.9M112 263h70M112 271h70M112 279h70M285 265h30v22M285 265v10h125M285 265h125"/>
<path d="M345 265v22M375 265v22M112 287v-57.9h-92h390v57.9M182 287v-57.9h58v57.9"/>
</g>
<g font-size="4.9">
<text x="91.5" y="15.2">491.5</text>
<text x="36.8" y="25.9" transform="rotate(16 36.8 25.9)">R8</text>
<text x="307.6" y="25.8">Valve Body</text>
<text x="348.8" y="26.3">1</text>
<text x="360.3" y="26.3">SS304L</text>
<text x="78.8" y="30.7" transform="rotate(-25 78.8 30.7)">R8.3</text>
<text x="84" y="35.5" transform="rotate(-35 84 35.5)">R27</text>
<text x="123.8" y="30.4" transform="rotate(59 123.8 30.4)">Ø50</text>
<text x="312.1" y="35.3">Bonnet</text>
<text x="348.8" y="35.3">1</text>
<text x="360.3" y="35.3">SS304L</text>
<text x="142.6" y="36.3" transform="rotate(-75 142.6 36.3)">Ø165</text>
<text x="157" y="44.4" transform="rotate(-22 157 44.4)">Ø19</text>
<text x="314.3" y="44.3">Stem</text>
<text x="348.8" y="44.3">1</text>
<text x="361.7" y="44.3">SS304</text>
<text x="298.4" y="53.3">Pneumatic Actuator</text>
<text x="348.8" y="53.3">1</text>
<text x="361" y="53.3">AL6061</text>
<text x="29.3" y="63.9" transform="rotate(-90 29.3 63.9)">Ø284</text>
<text x="39.3" y="62.2" transform="rotate(-90 39.3 62.2)">282</text>
<text x="314.5" y="62.3">Yoke</text>
<text x="348.8" y="62.3">1</text>
<text x="361.7" y="62.3">SS304</text>
<text x="144" y="77.4" transform="rotate(87 144 77.4)">R50</text>
<text x="180.3" y="74" transform="rotate(-90 180.3 74)">142</text>
<text x="105.4" y="80.8" transform="rotate(-37 105.4 80.8)">Ø83.8</text>
<text x="116.6" y="86.2" transform="rotate(-55 116.6 86.2)">Ø88.8</text>
<text x="94.8" y="102.6">Ø284</text>
<text x="86.3" y="109.4">158</text>
<text x="86.3" y="116.9">126</text>
<text x="46.5" y="147" transform="rotate(19 46.5 147)">Ø8.5</text>
<text x="71.8" y="148.3" transform="rotate(29 71.8 148.3)">Ø18</text>
<text x="139.7" y="146.3" transform="rotate(-33 139.7 146.3)">Ø10.9</text>
<text x="48.1" y="154.2" transform="rotate(15 48.1 154.2)">Ø8.2</text>
<text x="147.2" y="150.9" transform="rotate(-20 147.2 150.9)">Ø10.5</text>
<text x="233.9" y="151" transform="rotate(-68 233.9 151)">Ø20</text>
<text x="240.7" y="151.7" transform="rotate(-52 240.7 151.7)">Ø24</text>
<text x="247.9" y="157.1" transform="rotate(-31 247.9 157.1)">Ø17</text>
<text x="196.3" y="179.6" transform="rotate(-90 196.3 179.6)">70</text>
<text x="163.2" y="180.6" transform="rotate(-90 163.2 180.6)">574</text>
<text x="258.5" y="185.7" transform="rotate(28 258.5 185.7)">Ø16</text>
<text x="45.8" y="189.1" transform="rotate(-90 45.8 189.1)">496.5</text>
<text x="56.8" y="200.6" transform="rotate(-90 56.8 200.6)">335</text>
<text x="142.2" y="203.1" transform="rotate(-90 142.2 203.1)">328.5</text>
<text x="152.4" y="199.6" transform="rotate(-90 152.4 199.6)">346</text>
<text x="185.9" y="202.9" transform="rotate(-28 185.9 202.9)">Ø264</text>
<text x="72.2" y="207.6" transform="rotate(-90 72.2 207.6)">72.58</text>
<text x="190.4" y="210.9" transform="rotate(-39 190.4 210.9)">Ø284</text>
<text x="197.4" y="220.5" transform="rotate(-53 197.4 220.5)">Ø219.1</text>
<text x="115.7" y="244.8">0</text>
<text x="123.6" y="244.8">FINAL DRAFT</text>
<text x="158.7" y="244.8">SS</text>
<text x="203.8" y="240.3">SS</text>
<text x="310.3" y="242.8">PNEUMATIC OPERATED VALVE</text>
<text x="203.1" y="259.3">MC</text>
<text x="315" y="260.8">LNG-BS-POV-002</text>
<text x="396.2" y="260.8">0</text>
<text x="203.1" y="278.8">MC</text>
<text x="292.7" y="282.8">1 OF 1</text>
<text x="326.8" y="282.8">1:1</text>
<text x="355.9" y="282.8">mm</text>
<text x="389.6" y="282.8">A3</text>
</g>
<g font-size="4.2">
<text x="248.1" y="235.4">TOLERANCES</text>
<text x="286.9" y="242.5">TITLE:</text>
</g>
<g font-size="3.7">
<text x="290.6" y="143.4">·</text>
<text x="290.6" y="147.6">·</text>
<text x="290.6" y="151.8">·</text>
<text x="290.6" y="156">·</text>
<text x="290.6" y="160.2">·</text>
<text x="290.6" y="164.4">·</text>
<text x="290.6" y="168.6">·</text>
<text x="290.6" y="172.8">·</text>
<text x="290.6" y="177">·</text>
<text x="290.6" y="181.2">·</text>
</g>
<g font-size="3.5">
<text x="285.6" y="17">ITEM</text>
<text x="307.4" y="16.7">DESCRIPTION</text>
<text x="346.3" y="16.4">QTY</text>
<text x="360.2" y="16.3">MATERIAL</text>
<text x="388.9" y="16.3">REMARK</text>
<text x="288.5" y="25.8">1.</text>
<text x="288.6" y="34.8">2.</text>
<text x="288.6" y="43.8">3.</text>
<text x="288.7" y="52.8">4.</text>
<text x="288.6" y="61.8">5.</text>
<text x="325.3" y="78.6">GENERAL INSTRUCTIONS</text>
<text x="300.8" y="143.4">ASME B16.34 - Valves – Flanged, Threaded and Welding End</text>
<text x="325.2" y="138.2">REFERENCE STANDARDS</text>
<text x="300.8" y="147.6">ASME B16.5 - Pipe Flanges and Flanged Fittings</text>
<text x="300.8" y="151.8">ASME B16.10 - Face-to-Face and End-to-End Dimensions</text>
<text x="300.8" y="156">ASME B16.25 - Butt Welding Ends</text>
<text x="300.8" y="160.2">ASME B31.3 - Process Piping</text>
<text x="300.8" y="164.4">ASME BPVC Section II Part A - Material Specifications</text>
<text x="300.8" y="168.6">ASME BPVC Section V - Non-Destructive Examination</text>
<text x="300.8" y="172.8">ASME BPVC Section IX - Welding Procedure &amp; Welder Qualification</text>
<text x="300.8" y="177">ASME Y14.5 - Dimensioning and Geometric Tolerancing</text>
<text x="300.8" y="181.2">ASME Y14.100 - Engineering Drawing Practices</text>
<text x="69.3" y="234.3">UNNIC LNG SOLUTIONS</text>
<text x="247.4" y="240">(Unless Specified)</text>
<text x="286.5" y="260.5">DRAWING NO:</text>
<text x="388.3" y="260.5">REV.</text>
<text x="294.1" y="271.3">SHEET</text>
<text x="324.1" y="271.3">SCALE</text>
<text x="354.7" y="271.3">UNITS</text>
<text x="384.9" y="271.3">FORMAT</text>
</g>
<g font-size="2.8">
<text x="113.7" y="235">REV.</text>
<text x="135.2" y="235">DESC.</text>
<text x="160" y="235">BY</text>
<text x="170.7" y="235">DATE</text>
<text x="74.7" y="241.5">Cryogenic Engineering |</text>
<text x="77.8" y="245">LNG Consultancy |</text>
<text x="184.4" y="240.8">DRAWN BY</text>
<text x="71.8" y="248.6">Maritime &amp; Energy Solutions</text>
<text x="74" y="255.6">Office No. 150, 1st Floor,</text>
<text x="249.6" y="256.5">X</text>
<text x="264.7" y="256.5">±1.0 mm</text>
<text x="74.5" y="262.7">Plot No. 42A, Sector 11,</text>
<text x="75.4" y="259.1">A Wing, Balaji Bhavan,</text>
<text x="182.8" y="258.5">CHECKED BY</text>
<text x="249.3" y="263.2">X.XX</text>
<text x="249.5" y="259.8">X.X</text>
<text x="264.8" y="259.8">±0.5 mm</text>
<text x="265" y="263.2">±0.2 mm</text>
<text x="71.2" y="266.2">CBD Belapur, Navi Mumbai –</text>
<text x="84.9" y="269.7">400614</text>
<text x="249.5" y="266.5">ANGULAR</text>
<text x="271.5" y="266.5">±1°</text>
<text x="252.7" y="273.2">FABRICATION:</text>
<text x="75.6" y="280.2">E : info@unniclcs.com</text>
<text x="76.2" y="276.7">M : +91 75066 77660</text>
<text x="184.3" y="276.4">APPROVED</text>
<text x="190" y="279.7">BY</text>
<text x="250.5" y="276.6">ASME STANDARD</text>
<text x="73.7" y="283.7">W : www.unnicgroup.com</text>
</g>
<g font-size="2.2">
<text x="290.3" y="84.7">1.</text>
<text x="290.4" y="88.7">2.</text>
<text x="300.5" y="84.7">ALL DIMENSION ARE IN MM UNLESS SPECIFIED OTHERWISE.</text>
<text x="300.5" y="88.7">ALL BUTT WELD SHALL BE 100% DP TESTED.</text>
<text x="290.4" y="92.8">3.</text>
<text x="300.3" y="92.8">FLANGE FACING FINISH SHALL BE 125-250 AARH.</text>
<text x="290.4" y="100.9">5.</text>
<text x="290.4" y="96.8">4.</text>
<text x="300.3" y="100.9">DEGREE 37°30' SHALL BE PROVIDED FOR FULL PENETRATION WELD JOINTS.</text>
<text x="300.3" y="96.8">INSIDE SURFACE &amp; WELDED SURFACE OF THE VENTURI WILL BE SMOOTHLY CLEAN BY VENDOR.</text>
<text x="290.4" y="104.9">6.</text>
<text x="300.4" y="104.9">SURFACE FINISH: INSIDE AND OUTSIDE – ACID CLEANED.</text>
<text x="290.4" y="109">7.</text>
<text x="290.4" y="113">8.</text>
<text x="300.4" y="109">TRANSPORT: BLANK THE FLANGE OPENING WITH WOODEN SHEET / METAL SHEET.</text>
<text x="300.4" y="113">TOLERANCE AS PER STANDARD UNLESS OTHERWISE SPECIFIED.</text>
<text x="290.4" y="117.1">9.</text>
<text x="300.3" y="117.1">DO NOT SCALE THE DRAWING.</text>
<text x="290.3" y="121.1">10.</text>
<text x="290.3" y="125.2">11.</text>
<text x="300.3" y="121.1">REMOVE ALL SHARP CORNERS.</text>
<text x="300.3" y="125.2">MATERIAL DESCRIPTION SIZE PER ASTM/ASME AS APPLICABLE.</text>
</g>
<text font-size="1.6" x="29.9" y="259.5">..\..\..\..\..\Downloads\Unnic Logo.jpeg</text>
</svg>
